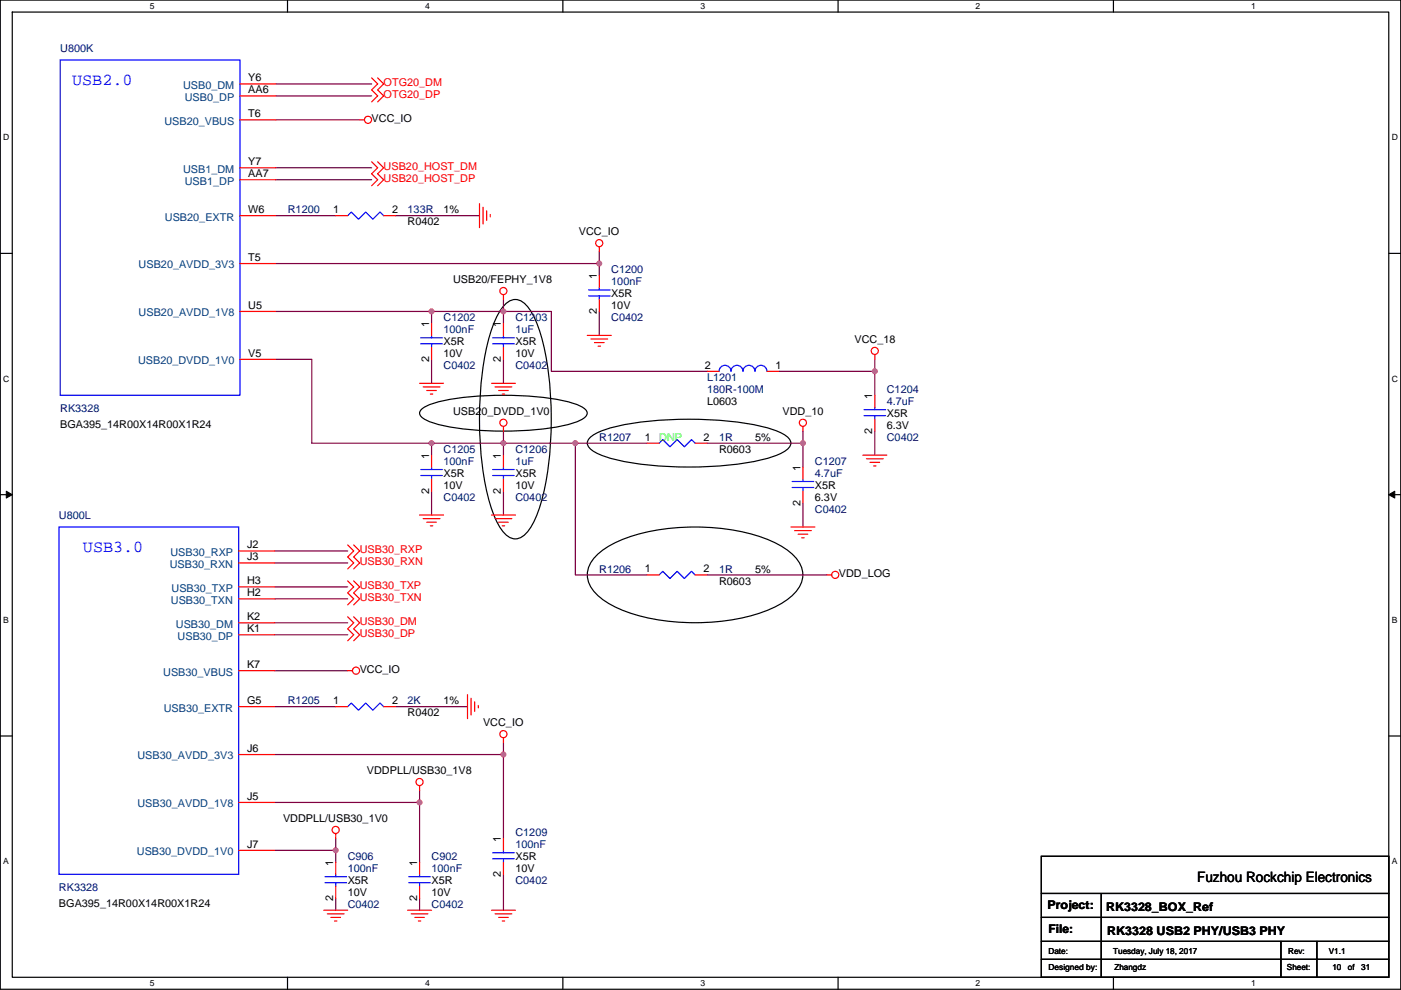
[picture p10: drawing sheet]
<svg xmlns="http://www.w3.org/2000/svg" width="297mm" height="210mm" viewBox="0 0 297 210" stroke-linecap="round" stroke-linejoin="round" font-family="sans-serif">
<path d="M.1 0h296.9v209.8h-296.9zM2.6 2.6h291.8v204.7h-291.8z" fill="none" stroke="#000" stroke-width=".25"/>
<g fill="#fff">
<path d="M31.8 .3h1v2h-1z"/>
<path d="M31.8 207.5h1v2.1h-1z"/>
</g>
<path d="M61 0v2.6M61 207.3v2.5" fill="none" stroke="#000" stroke-width=".25"/>
<g fill="#fff">
<path d="M90.1 .3h1v2h-1z"/>
<path d="M90.1 207.5h1v2.1h-1z"/>
</g>
<path d="M119.3 0v2.6M119.3 207.3v2.5" fill="none" stroke="#000" stroke-width=".25"/>
<g fill="#fff">
<path d="M148.5 .3h1v2h-1z"/>
<path d="M148.5 207.5h1v2.1h-1z"/>
</g>
<path d="M177.7 0v2.6M177.7 207.3v2.5" fill="none" stroke="#000" stroke-width=".25"/>
<g fill="#fff">
<path d="M206.9 .3h1v2h-1z"/>
<path d="M206.9 207.5h1v2.1h-1z"/>
</g>
<path d="M236.1 0v2.6M236.1 207.3v2.5" fill="none" stroke="#000" stroke-width=".25"/>
<g fill="#fff">
<path d="M265.2 .3h1v2h-1z"/>
<path d="M265.2 207.5h1v2.1h-1z"/>
<path d="M.7 28.2h1.3v2h-1.3z"/>
<path d="M295.1 28.2h1.3v2h-1.3z"/>
<path d="M.7 79.3h1.3v2.1h-1.3z"/>
<path d="M295.1 79.3h1.3v2.1h-1.3z"/>
</g>
<path d="M.1 53.7h2.5M294.4 53.7h2.6" fill="none" stroke="#000" stroke-width=".25"/>
<g fill="#fff">
<path d="M.7 130.5h1.2v2h-1.2z"/>
<path d="M295.1 130.5h1.2v2h-1.2z"/>
</g>
<path d="M.1 104.9h2.5M294.4 104.9h2.6" fill="none" stroke="#000" stroke-width=".25"/>
<path d="M1.3 104.2l1.3 .7-1.3 .7zM294.4 104.9l1.3-.7v1.4z" fill="#000" stroke="#000" stroke-width=".21"/>
<g fill="#fff">
<path d="M.7 181.7h1.2v2h-1.2z"/>
<path d="M295.1 181.7h1.2v2h-1.2z"/>
</g>
<g fill="none" stroke="#000" stroke-width=".25">
<path d="M107.1 64.5a2.76 2.76 0 0 1 4.3 0 16.7 16.7 0 0 1 3.5 7.3 74.5 74.5 0 0 1 0 34.2 16.7 16.7 0 0 1-3.5 7.3 2.76 2.76 0 0 1-4.3 0 16.7 16.7 0 0 1-3.5-7.3 74.9 74.9 0 0 1 0-34.2 16.7 16.7 0 0 1 3.5-7.3zM89.4 86.8a14 14 0 0 1 6.2-2.1 70.4 70.4 0 0 1 25 .6 7.1 7.1 0 0 1 3.8 1.9 1.32 1.32 0 0 1-.9 1.7 29 29 0 0 1-10.8 2.3 62.1 62.1 0 0 1-21-1.5 4.8 4.8 0 0 1-2.6-1.6l-.1-.5zM125 92.9a13.9 13.9 0 0 1 6.6-2.7 79.2 79.2 0 0 1 30.5 .4 12.2 12.2 0 0 1 5.1 2.3 1.43 1.43 0 0 1 0 2.2 13.9 13.9 0 0 1-6.6 2.6 78.6 78.6 0 0 1-30.5-.3 12.2 12.2 0 0 1-5.1-2.3 1.43 1.43 0 0 1 0-2.2zM126.1 118.2a21.1 21.1 0 0 1 10.9-5.3 47 47 0 0 1 25.8 1.5 12.9 12.9 0 0 1 7 5.6 5.4 5.4 0 0 1-2 6.5 25.4 25.4 0 0 1-12 4.9 46.2 46.2 0 0 1-23.8-2 12.9 12.9 0 0 1-7.1-5.5 5.1 5.1 0 0 1 1.2-5.7zM.1 156.1h2.5M294.4 156.1h2.6M220.8 181.6h73.6v25.7h-73.6zM220.8 189.5h73.6M220.8 194.6h73.6M220.8 199.7h73.6M233.5 189.5v17.8M271.6 199.7v7.6"/>
<path d="M279.2 199.7v7.6M220.8 203.5h73.6"/>
</g>
<g fill="none" stroke="#800040" stroke-width=".25">
<path d="M58.5 17.8h20.3M58.5 20.3h20.3M58.5 25.4h17.8M58.5 35.6h20.3M58.5 38.1h20.3M58.5 45.7h12.7M58.5 55.9h68.6M83.9 45.7h17.8M127.1 53.4v2.5M127.1 55.9v2.5M58.5 76.2h7.6v17.8h25.4M58.5 66.1h33"/>
<path d="M91.5 66.1h15.2M91.5 76.2v5.1M91.5 66.1v2.5M106.7 66.1h10.2v12.7h33M106.7 66.1v2.5M106.7 76.2v5.1M106.7 63.5v2.6M127.1 66.1v5M165.2 78.8h20.3M185.5 76.2v2.6M185.5 78.8v5M91.5 94v2.5"/>
<path d="M91.5 94h15.2M106.7 94v2.5M106.7 94h15.3M106.7 91.5v2.5M122 94v27.9h15.2M122 94h15.2M149.9 94h20.3M170.2 91.5v2.5M170.2 94v5.1M185.5 91.5v5M58.2 116.9h15.5M58.2 119.4h15.5"/>
<path d="M91.5 104.2v5M106.7 104.2v5M170.2 106.7v5.1M58.2 124.5h15.5M58.2 127h15.5M58.2 132.1h15.5M58.2 134.6h15.5M149.9 121.9h25.4M58.2 142.3h15.5M58.2 149.9h13M83.9 149.9h15.2M106.7 157.5v2.5"/>
<path d="M58.2 170.2h30.8M58.2 160h48.5M71.2 177.8v2.6M89 167.7v2.5M89 170.2v12.7M106.7 160v17.8M58.2 180.4h13M71.2 190.5v2.6M71.2 180.4v2.5M89 190.5v2.6M106.7 185.4v7.7"/>
</g>
<g fill="#f0f" stroke="#f0f" stroke-width=".25">
<circle cx="91.5" cy="94" r=".5"/>
<circle cx="91.5" cy="66" r=".5"/>
<circle cx="106.7" cy="160" r=".5"/>
<circle cx="170.2" cy="94" r=".5"/>
<circle cx="185.5" cy="78.7" r=".5"/>
<circle cx="106.7" cy="66" r=".5"/>
<circle cx="106.7" cy="94" r=".5"/>
<circle cx="127" cy="55.9" r=".5"/>
<circle cx="71.2" cy="180.3" r=".5"/>
<circle cx="88.9" cy="170.2" r=".5"/>
<circle cx="122" cy="94" r=".5"/>
</g>
<g fill="none" stroke="#f00" stroke-width=".25">
<path d="M50.9 17.8h7.6M78.8 16.5l1.3 1.3-1.3 1.3 1.3 1.2-1.3 1.3M80.1 16.5l1.2 1.3-1.2 1.3 1.2 1.2-1.2 1.3M50.9 20.3h7.6M50.9 25.4h7.6M50.9 35.6h7.6M50.9 38.1h7.6M76.3 25.4h1M78.8 34.3l1.3 1.3-1.3 1.3 1.3 1.2-1.3 1.3M80.1 34.3l1.2 1.3-1.2 1.3 1.2 1.2-1.2 1.3M50.9 45.7h7.6M50.9 55.9h7.6"/>
<path d="M71.2 45.7h2.5M81.3 45.7h2.6M101.7 43.2v5.1M102.4 44v3.5M103.2 44.7v2.1M103.9 45.5v.5M127.1 58.4v2.6M127.1 52.3v1.1M50.9 66.1h7.6M50.9 76.2h7.6M91.5 68.6v2.5M91.5 73.7v2.5"/>
<path d="M106.7 62.5v1M106.7 68.6v2.5M106.7 73.7v2.5M124.5 71.1h5.1M125.3 71.9h3.5M126 72.7h2.1M126.8 73.4h.5M127.1 63.5v2.6M149.9 78.8h2.6M162.6 78.8h2.6M185.5 75.2v1M89 81.3h5"/>
<path d="M89.7 82.1h3.6M90.5 82.8h2M91.2 83.6h.6M91.5 96.5v2.6M104.2 81.3h5.1M105 82.1h3.5M105.7 82.8h2.1M106.5 83.6h.5M106.7 90.4v1.1M106.7 96.5v2.6M137.2 94h2.6M147.4 94h2.5"/>
<path d="M170.2 90.4v1.1M170.2 99.1v2.5M182.9 96.5h5.1M183.7 97.3h3.6M184.5 98.1h2M185.2 98.8h.5M185.5 83.8v2.6M185.5 88.9v2.6M50.6 116.9h7.6M50.6 119.4h7.6M73.7 115.6l1.3 1.3-1.3 1.2 1.3 1.3-1.3 1.3M75 115.6l1.3 1.3-1.3 1.2 1.3 1.3-1.3 1.3"/>
<path d="M89 109.2h5M89.7 110h3.6M90.5 110.8h2M91.2 111.5h.6M91.5 101.6v2.6M104.2 109.2h5.1M105 110h3.5M105.7 110.8h2.1M106.5 111.5h.5M106.7 101.6v2.6M167.7 111.8h5.1M168.5 112.5h3.5"/>
<path d="M169.2 113.3h2.1M170 114.1h.5M170.2 104.2v2.5M50.6 124.5h7.6M50.6 127h7.6M50.6 132.1h7.6M50.6 134.6h7.6M73.7 130.8l1.3 1.3-1.3 1.3 1.3 1.2-1.3 1.3M73.7 123.2l1.3 1.3-1.3 1.3 1.3 1.2-1.3 1.3M75 130.8l1.3 1.3-1.3 1.3 1.3 1.2-1.3 1.3M75 123.2l1.3 1.3-1.3 1.3 1.3 1.2-1.3 1.3M137.2 121.9h2.6"/>
<path d="M147.4 121.9h2.5M175.3 121.9h1M50.6 142.3h7.6M50.6 149.9h7.6M71.2 149.9h2.5M73.7 142.3h1M81.3 149.9h2.6M99.1 147.3v5.1M99.9 148.1v3.6M100.6 148.9v2M101.4 149.6v.5M106.7 156.5v1"/>
<path d="M50.6 160h7.6M50.6 170.2h7.6M71.2 176.8v1M89 166.6v1.1M106.7 177.8v2.6M50.6 180.4h7.6M68.6 193.1h5.1M69.4 193.8h3.6M70.2 194.6h2M70.9 195.3h.5M71.2 182.9v2.5M71.2 188v2.5"/>
<path d="M86.4 193.1h5.1M87.2 193.8h3.5M87.9 194.6h2.1M88.7 195.3h.5M89 182.9v2.5M89 188v2.5M104.2 193.1h5.1M105 193.8h3.5M105.7 194.6h2.1M106.5 195.3h.5M106.7 182.9v2.5"/>
<circle cx="78" cy="25.4" r=".76"/>
<circle cx="127" cy="51.6" r=".76"/>
<circle cx="106.7" cy="61.7" r=".76"/>
<circle cx="185.5" cy="74.4" r=".76"/>
<circle cx="106.7" cy="89.7" r=".76"/>
<circle cx="170.2" cy="89.7" r=".76"/>
<circle cx="177.1" cy="121.9" r=".76"/>
<circle cx="75.5" cy="142.2" r=".76"/>
<circle cx="106.7" cy="155.7" r=".76"/>
<circle cx="71.2" cy="176" r=".76"/>
<circle cx="88.9" cy="165.9" r=".76"/>
</g>
<g fill="none" stroke="#00f" stroke-width=".25">
<path d="M12.8 12.7h38.1v71.1h-38.1zM73.7 45.7l.8-.7 1.5 1.5 1.5-1.5 1.6 1.5 1.5-1.5 .7 .7M89.2 72.9h4.6M89.2 71.6h4.6M91.5 71.1v.5M91.5 72.9v.8M104.5 72.9h4.5M104.5 71.6h4.5M106.7 71.1v.5M106.7 72.9v.8M124.8 62.8h4.5M124.8 61.5h4.5"/>
<path d="M127.1 61v.5M127.1 62.8v.7M152.5 78.7a1.27 1.27 0 0 1 1.2-1.2 1.27 1.27 0 0 1 1.3 1.2 1.27 1.27 0 0 1 1.3-1.2 1.27 1.27 0 0 1 1.2 1.2 1.27 1.27 0 0 1 1.3-1.2 1.27 1.27 0 0 1 1.3 1.2 1.26 1.26 0 0 1 1.2-1.2 1.26 1.26 0 0 1 1.3 1.2M89.2 99.6h4.6M91.5 99.1v.5M104.5 99.6h4.5M106.7 99.1v.5M139.8 94l.7-.8 1.5 1.6 1.6-1.6 1.5 1.6 1.5-1.6 .8 .8M183.2 88.2h4.6M183.2 86.9h4.6M185.5 86.4v.5M185.5 88.2v.7"/>
<path d="M12.5 111.8h38.1v73.6h-38.1zM89.2 100.9h4.6M91.5 100.9v.7M104.5 100.9h4.5M106.7 100.9v.7M168 103.4h4.5M168 102.1h4.5M170.2 101.6v.5M170.2 103.4v.8M139.8 121.9l.7-.7 1.5 1.5 1.6-1.5 1.5 1.5 1.5-1.5 .8 .7M73.7 149.9l.8-.8 1.5 1.5 1.5-1.5 1.6 1.5 1.5-1.5 .7 .8M68.9 187.2h4.6"/>
<path d="M68.9 185.9h4.6M71.2 185.4v.5M71.2 187.2v.8M86.7 187.2h4.5M86.7 185.9h4.5M89 185.4v.5M89 187.2v.8M104.5 182.1h4.5M104.5 180.9h4.5M106.7 180.4v.5M106.7 182.1v.8"/>
</g>
<g font-size="3.6" fill="#00f">
<text x="15.3" y="18.1">USB2.0</text>
<text x="17.6" y="117.2">USB3.0</text>
</g>
<text font-size="3" x="253.8" y="187.2">Fuzhou Rockchip Electronics</text>
<g font-size="2.5">
<text x="222.1" y="192.9">Project:</text>
<text x="222.3" y="198">File:</text>
<text x="234.5" y="193.1">RK3328_BOX_Ref</text>
<text x="234.8" y="198.2">RK3328 USB2 PHY/USB3 PHY</text>
</g>
<g font-size="2.3" fill="#000080">
<text x="12.8" y="11">U800K</text>
<text x="61" y="45.3">R1200</text>
<text x="86.4" y="45.3">133R</text>
<text x="129.6" y="58">C1200</text>
<text x="129.6" y="60.5">100nF</text>
<text x="94" y="68.1">C1202</text>
<text x="94" y="70.7">100nF</text>
<text x="109.3" y="68.1">C1203</text>
<text x="109.3" y="70.7">1uF</text>
<text x="129.6" y="68.1">C0402</text>
<text x="94" y="78.3">C0402</text>
<text x="109.3" y="78.3">C0402</text>
<text x="149.9" y="80.8">L1201</text>
<text x="149.9" y="83.4">180R-100M</text>
<text x="188" y="83.4">C1204</text>
<text x="12.8" y="87.4">RK3328</text>
<text x="188" y="85.9">4.7uF</text>
<text x="127.1" y="93.5">R1207</text>
<text x="152.5" y="93.5">1R</text>
<text x="188" y="93.5">C0402</text>
<text x="94" y="96.1">C1205</text>
<text x="94" y="98.6">100nF</text>
<text x="109.3" y="96.1">C1206</text>
<text x="109.3" y="98.6">1uF</text>
<text x="172.8" y="98.6">C1207</text>
<text x="172.8" y="101.1">4.7uF</text>
<text x="94" y="106.2">C0402</text>
<text x="109.3" y="106.2">C0402</text>
<text x="12.5" y="110">U800L</text>
<text x="172.8" y="108.8">C0402</text>
<text x="127.1" y="121.5">R1206</text>
<text x="152.5" y="121.5">1R</text>
<text x="61" y="149.4">R1205</text>
<text x="86.4" y="149.4">2K</text>
<text x="109.3" y="177.3">C1209</text>
<text x="109.3" y="179.9">100nF</text>
<text x="73.7" y="182.4">C906</text>
<text x="73.7" y="185">100nF</text>
<text x="91.5" y="182.4">C902</text>
<text x="91.5" y="185">100nF</text>
<text x="12.5" y="189">RK3328</text>
<text x="109.3" y="187.5">C0402</text>
<text x="73.7" y="192.6">C0402</text>
<text x="91.5" y="192.6">C0402</text>
</g>
<g font-size="2.3">
<text x="52.6" y="17.3">Y6</text>
<text x="52.6" y="19.8">AA6</text>
<text x="52.6" y="24.9">T6</text>
<text x="78.8" y="26">VCC_IO</text>
<text x="52.6" y="35.1">Y7</text>
<text x="52.6" y="37.6">AA7</text>
<text x="52.6" y="45.2">W6</text>
<text x="70.7" y="45.2">1</text>
<text x="83.1" y="45.2">2</text>
<text x="86.4" y="47.8">R0402</text>
<text x="94" y="45.3">1%</text>
<text x="122.7" y="49.8">VCC_IO</text>
<text x="52.6" y="55.4">T5</text>
<text x="96.1" y="60">USB20/FEPHY_1V8</text>
<text x="126.5" y="59.2" transform="rotate(-90 126.5 59.2)">1</text>
<text x="52.6" y="65.5">U5</text>
<text x="129.6" y="63">X5R</text>
<text x="129.6" y="65.6">10V</text>
<text x="91" y="69.4" transform="rotate(-90 91 69.4)">1</text>
<text x="106.2" y="69.4" transform="rotate(-90 106.2 69.4)">1</text>
<text x="126.5" y="66.6" transform="rotate(-90 126.5 66.6)">2</text>
<text x="52.6" y="75.7">V5</text>
<text x="91" y="76.8" transform="rotate(-90 91 76.8)">2</text>
<text x="94" y="73.2">X5R</text>
<text x="94" y="75.7">10V</text>
<text x="106.2" y="76.8" transform="rotate(-90 106.2 76.8)">2</text>
<text x="109.3" y="73.2">X5R</text>
<text x="109.3" y="75.7">10V</text>
<text x="181.2" y="72.7">VCC_18</text>
<text x="149.4" y="78.2">2</text>
<text x="164.4" y="78.2">1</text>
<text x="96.1" y="87.9">USB20_DVDD_1V0</text>
<text x="149.9" y="85.9">L0603</text>
<text x="165.9" y="87.9">VDD_10</text>
<text x="185" y="84.6" transform="rotate(-90 185 84.6)">1</text>
<text x="188" y="88.4">X5R</text>
<text x="12.8" y="90.7">BGA395_14R00X14R00X1R24</text>
<text x="136.7" y="93.5">1</text>
<text x="149.2" y="93.5">2</text>
<text x="160.1" y="93.5">5%</text>
<text x="185" y="92" transform="rotate(-90 185 92)">2</text>
<text x="188" y="91">6.3V</text>
<text x="91" y="97.3" transform="rotate(-90 91 97.3)">1</text>
<text x="94" y="101.1">X5R</text>
<text x="106.2" y="97.3" transform="rotate(-90 106.2 97.3)">1</text>
<text x="109.3" y="101.1">X5R</text>
<text x="152.5" y="96.1">R0603</text>
<text x="169.7" y="99.8" transform="rotate(-90 169.7 99.8)">1</text>
<text x="91" y="104.7" transform="rotate(-90 91 104.7)">2</text>
<text x="94" y="103.7">10V</text>
<text x="106.2" y="104.7" transform="rotate(-90 106.2 104.7)">2</text>
<text x="109.3" y="103.7">10V</text>
<text x="169.7" y="107.2" transform="rotate(-90 169.7 107.2)">2</text>
<text x="172.8" y="103.7">X5R</text>
<text x="172.8" y="106.2">6.3V</text>
<text x="52.4" y="116.3">J2</text>
<text x="52.4" y="118.9">J3</text>
<text x="52.4" y="124">H3</text>
<text x="136.7" y="121.4">1</text>
<text x="149.2" y="121.4">2</text>
<text x="152.5" y="124">R0603</text>
<text x="160.1" y="121.5">5%</text>
<text x="177.9" y="122.5">VDD_LOG</text>
<text x="52.4" y="126.5">H2</text>
<text x="52.4" y="131.6">K2</text>
<text x="52.4" y="134.1">K1</text>
<text x="52.4" y="141.7">K7</text>
<text x="76.3" y="142.8">VCC_IO</text>
<text x="52.4" y="149.4">G5</text>
<text x="70.7" y="149.4">1</text>
<text x="83.1" y="149.4">2</text>
<text x="94" y="149.4">1%</text>
<text x="86.4" y="151.9">R0402</text>
<text x="102.4" y="154">VCC_IO</text>
<text x="52.4" y="159.5">J6</text>
<text x="77.8" y="164.1">VDDPLL/USB30_1V8</text>
<text x="52.4" y="169.7">J5</text>
<text x="52.4" y="179.8">J7</text>
<text x="60" y="174.3">VDDPLL/USB30_1V0</text>
<text x="106.2" y="178.6" transform="rotate(-90 106.2 178.6)">1</text>
<text x="70.7" y="183.7" transform="rotate(-90 70.7 183.7)">1</text>
<text x="88.4" y="183.7" transform="rotate(-90 88.4 183.7)">1</text>
<text x="106.2" y="186" transform="rotate(-90 106.2 186)">2</text>
<text x="109.3" y="182.4">X5R</text>
<text x="109.3" y="185">10V</text>
<text x="70.7" y="191.1" transform="rotate(-90 70.7 191.1)">2</text>
<text x="73.7" y="187.5">X5R</text>
<text x="73.7" y="190">10V</text>
<text x="88.4" y="191.1" transform="rotate(-90 88.4 191.1)">2</text>
<text x="91.5" y="187.5">X5R</text>
<text x="91.5" y="190">10V</text>
<text x="12.5" y="192.3">BGA395_14R00X14R00X1R24</text>
</g>
<g font-size="2.3" fill="#004080">
<text x="38.8" y="18.8">USB0_DM</text>
<text x="39.2" y="21.4">USB0_DP</text>
<text x="34.9" y="26.5">USB20_VBUS</text>
<text x="38.8" y="36.6">USB1_DM</text>
<text x="39.2" y="39.2">USB1_DP</text>
<text x="35" y="46.8">USB20_EXTR</text>
<text x="29.4" y="56.9">USB20_AVDD_3V3</text>
<text x="29.4" y="67.1">USB20_AVDD_1V8</text>
<text x="29.3" y="77.3">USB20_DVDD_1V0</text>
<text x="36.1" y="117.9">USB30_RXP</text>
<text x="36" y="120.4">USB30_RXN</text>
<text x="36.4" y="125.5">USB30_TXP</text>
<text x="36.2" y="128.1">USB30_TXN</text>
<text x="37.3" y="133.1">USB30_DM</text>
<text x="37.7" y="135.7">USB30_DP</text>
<text x="34.6" y="143.3">USB30_VBUS</text>
<text x="34.7" y="150.9">USB30_EXTR</text>
<text x="29.1" y="161.1">USB30_AVDD_3V3</text>
<text x="29.1" y="171.2">USB30_AVDD_1V8</text>
<text x="29" y="181.4">USB30_DVDD_1V0</text>
</g>
<g font-size="2.3" fill="#f00">
<text x="81.3" y="18.3">OTG20_DM</text>
<text x="81.3" y="20.9">OTG20_DP</text>
<text x="81.3" y="36.1">USB20_HOST_DM</text>
<text x="81.3" y="38.7">USB20_HOST_DP</text>
<text x="76.3" y="119.9">USB30_RXN</text>
<text x="76.3" y="117.4">USB30_RXP</text>
<text x="76.3" y="125">USB30_TXP</text>
<text x="76.3" y="127.6">USB30_TXN</text>
<text x="76.3" y="135.2">USB30_DP</text>
<text x="76.3" y="132.6">USB30_DM</text>
</g>
<text font-size="2.3" fill="#0f0" x="139.8" y="93.5">DNP</text>
<g font-size="1.8">
<text x="31.8" y="1.9">5</text>
<text x="90.1" y="1.9">4</text>
<text x="148.5" y="1.9">3</text>
<text x="206.9" y="1.9">2</text>
<text x="265.2" y="1.9">1</text>
<text x=".7" y="29.8">D</text>
<text x="295.1" y="29.8">D</text>
<text x=".7" y="81">C</text>
<text x="295.1" y="81">C</text>
<text x=".7" y="132.1">B</text>
<text x="295.1" y="132.1">B</text>
<text x=".7" y="183.3">A</text>
<text x="295.1" y="183.3">A</text>
<text x="222.3" y="202.3">Date:</text>
<text x="236" y="202.3">Tuesday, July 18, 2017</text>
<text x="273.1" y="202.3">Rev:</text>
<text x="281.7" y="202.3">V1.1</text>
<text x="31.8" y="209.2">5</text>
<text x="90.1" y="209.2">4</text>
<text x="148.5" y="209.2">3</text>
<text x="206.9" y="209.2">2</text>
<text x="222.3" y="205.8">Designed by:</text>
<text x="236.3" y="205.8">Zhangdz</text>
<text x="265.2" y="209.2">1</text>
<text x="272.9" y="205.8">Sheet:</text>
<text x="282.5" y="205.8">10</text>
<text x="285.8" y="205.8">of</text>
<text x="288.6" y="205.8">31</text>
</g>
</svg>
